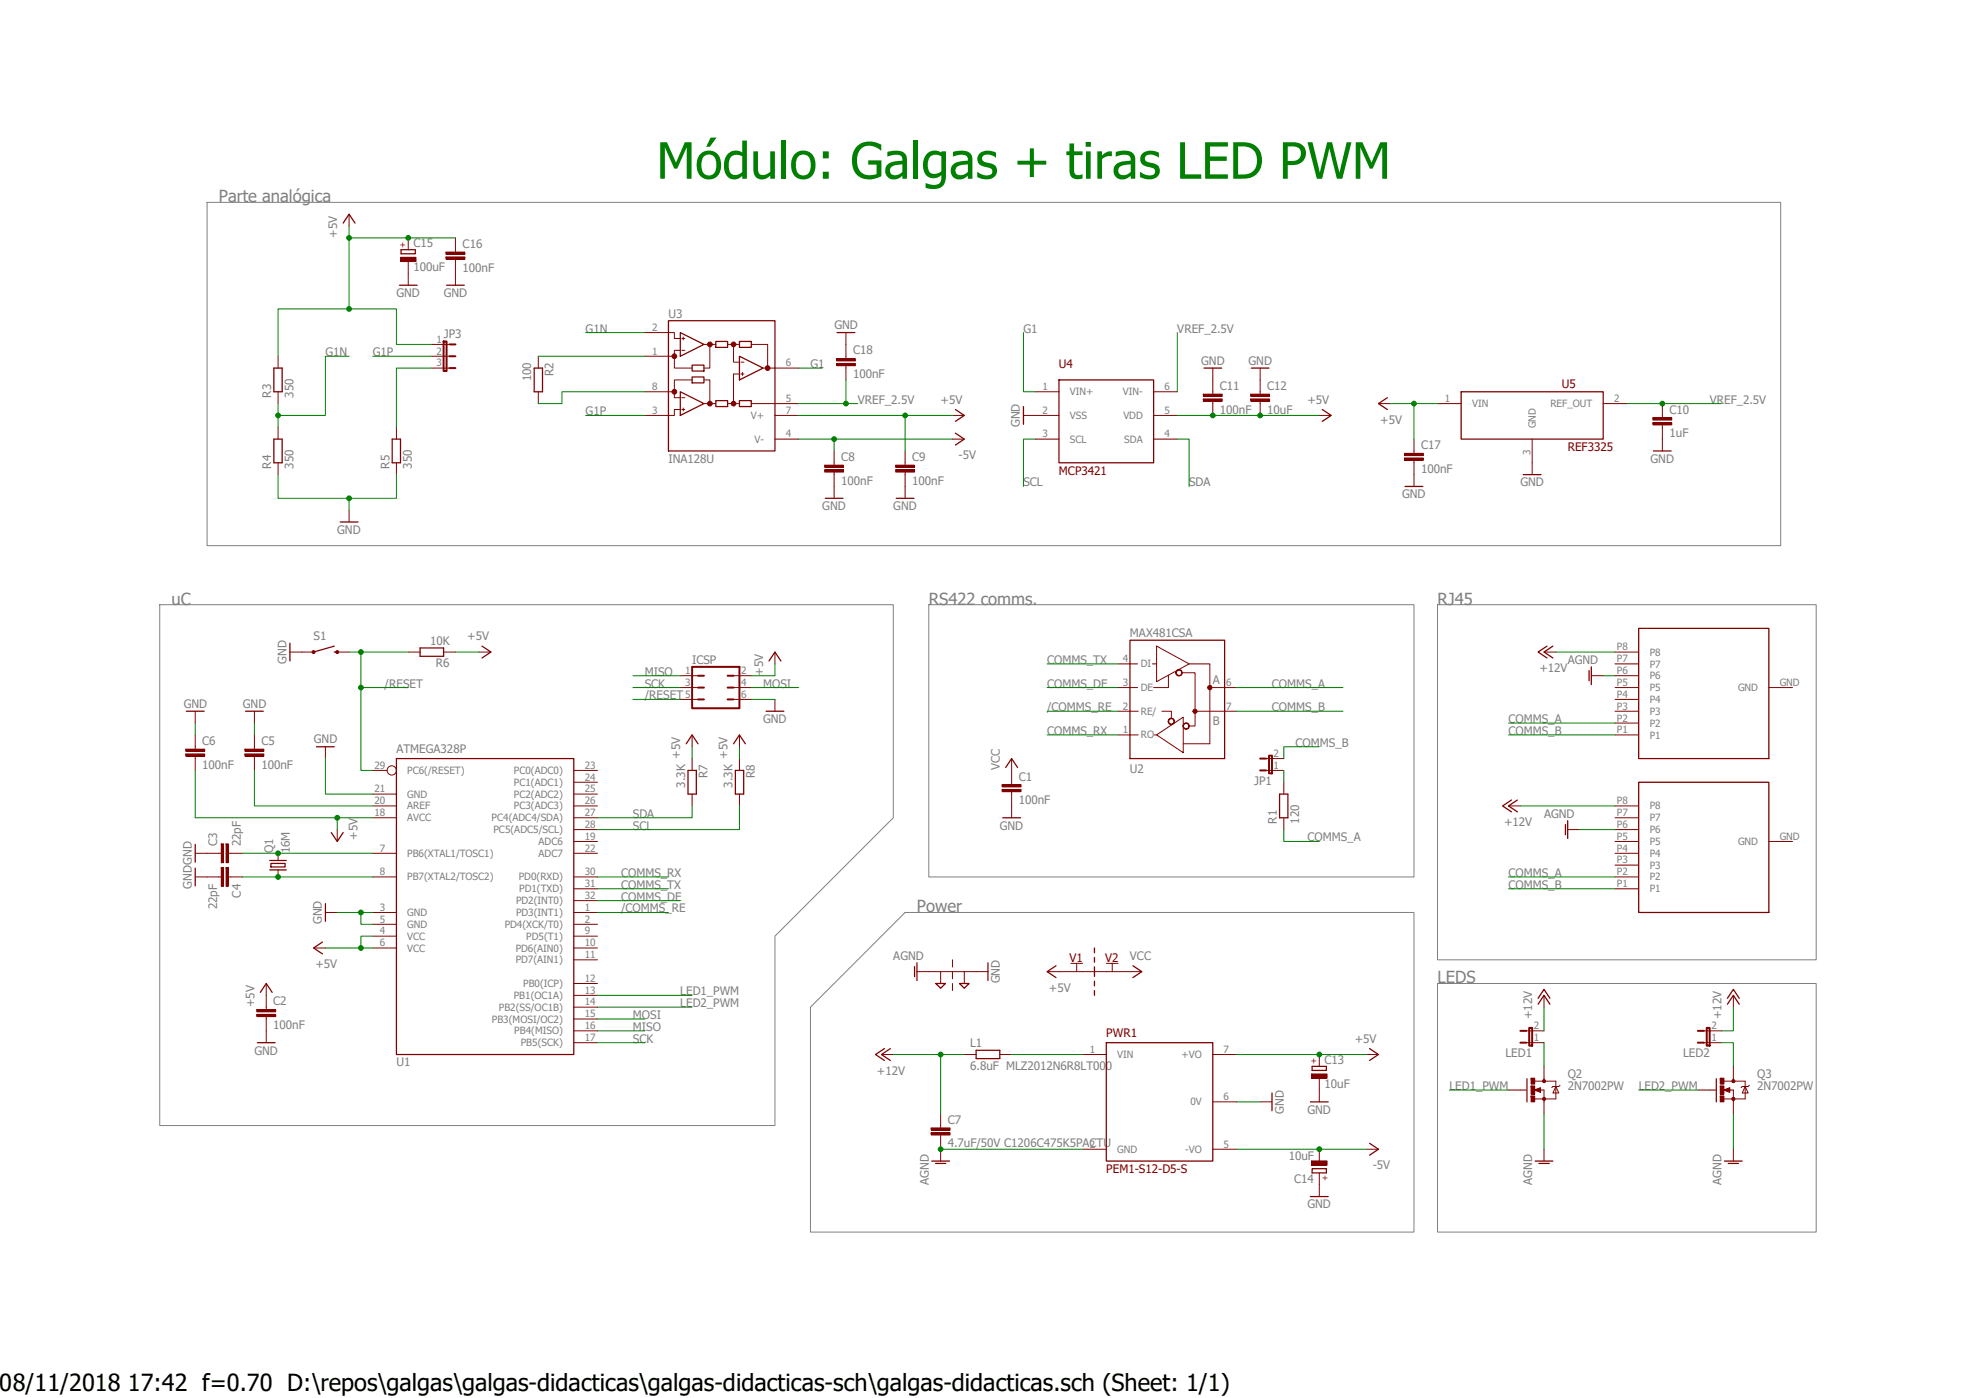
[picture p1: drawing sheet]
<svg xmlns="http://www.w3.org/2000/svg" width="297mm" height="210mm" viewBox="0 0 297 210" stroke-linecap="round" stroke-linejoin="round" font-family="sans-serif">
<path d="M23.9 19.7l249.2 165.4M273.1 19.7l-249.2 165.4" fill="none" stroke="#fff" stroke-width=".15"/>
<path d="M31.1 30.4h236.4v51.6h-236.4zM24 90.8h110.2v32l-17.8 17.8v28.5h-92.4zM139.5 90.8h72.9v40.9h-72.9zM216 90.8h56.9v53.4h-56.9zM136 137.1h76.4v48h-90.6v-33.8zM216 147.7h56.9v37.4h-56.9z" fill="none" stroke="#808080" stroke-width=".15"/>
<path d="M169.8 96.2h14.2v17.7h-14.2zM232.4 97l-1.3 .9 1.3 .9M233.3 97l-1.3 .9 1.3 .9M246.2 94.4h19.6v19.5h-19.6zM246.2 117.5h19.6v19.6h-19.6zM227.1 120.2l-1.3 .9 1.3 .8M228 120.2l-1.4 .9 1.4 .8" fill="none" stroke="#800000" stroke-width=".19"/>
<g fill="none" stroke="#800000" stroke-width=".15">
<path d="M169.8 99.7h1.1M173.1 99.7h.7M173.8 97l4.9 2.7-4.9 2.7zM178.7 99.7h3.1v12h-4M232 97.9h1.8M242.7 99.7h3.5M242.7 97.9h3.5M169.8 110.4h1.2M169.8 106.8h1.2M169.8 103.3h1.1M173.4 110.4h.4M173.8 110.4l4-2.7v5.4z"/>
<path d="M174.6 106.8h1.4v1.1M175.6 101.4v1.9h-2.3M177.6 101h2v8.1h-.9M179.6 106.8h4.4M181.8 103.3h2.2M242.7 110.4h3.5M242.7 108.6h3.5M242.7 106.8h3.5M242.7 105.1h3.5M242.7 103.3h3.5M242.7 101.5h3.5M265.8 103.3h3.5"/>
<path d="M226.6 121.1h1.8M242.7 133.5h3.5M242.7 131.7h3.5M242.7 129.9h3.5M242.7 128.2h3.5M242.7 126.4h3.5M242.7 124.6h3.5M242.7 122.8h3.5M242.7 121.1h3.5M265.8 126.4h3.5"/>
</g>
<path d="M175.7 108a.48 .48 0 0 1 .7 .1 .48 .48 0 0 1-.3 .7 .48 .48 0 0 1-.6-.4h.1a.4 .4 0 0 1 .6-.4 .4 .4 0 0 1 .1 .7 .4 .4 0 0 1-.7-.2l-.1-.1z" fill-rule="evenodd" fill="#800000"/>
<path d="M175.7 108a.48 .48 0 0 1 .7 .1 .48 .48 0 0 1-.3 .7 .48 .48 0 0 1-.6-.4h.1a.4 .4 0 0 1 .6-.4 .4 .4 0 0 1 .1 .7 .4 .4 0 0 1-.7-.2l-.1-.1z" fill="none" stroke="#800000" stroke-width=".15"/>
<path d="M177.9 108.7a.48 .48 0 0 1 .7 .1 .48 .48 0 0 1-.3 .7 .48 .48 0 0 1-.6-.4h.1a.4 .4 0 0 1 .5-.4 .4 .4 0 0 1 .3 .4l-.1 .3-.3 .1-.3-.2-.2-.2z" fill-rule="evenodd" fill="#800000"/>
<path d="M177.9 108.7a.48 .48 0 0 1 .7 .1 .48 .48 0 0 1-.3 .7 .48 .48 0 0 1-.6-.4h.1a.4 .4 0 0 1 .5-.4 .4 .4 0 0 1 .3 .4l-.1 .3-.3 .1-.3-.2-.2-.2z" fill="none" stroke="#800000" stroke-width=".15"/>
<path d="M176.8 100.7a.49 .49 0 0 1 .8 .1 .49 .49 0 0 1-.3 .7 .49 .49 0 0 1-.6-.5 .4 .4 0 0 1 .5-.3 .4 .4 0 0 1 .3 .4l-.1 .3-.2 .1-.3-.2-.2-.3z" fill-rule="evenodd" fill="#800000"/>
<path d="M176.8 100.7a.49 .49 0 0 1 .8 .1 .49 .49 0 0 1-.3 .7 .49 .49 0 0 1-.6-.5 .4 .4 0 0 1 .5-.3 .4 .4 0 0 1 .3 .4l-.1 .3-.2 .1-.3-.2-.2-.3z" fill="none" stroke="#800000" stroke-width=".15"/>
<path d="M179.3 106.6l.1-.1 .4 .1v.4l-.4 .1-.2-.3h.4h-.4z" fill-rule="evenodd" fill="#800000"/>
<path d="M179.3 106.6l.1-.1 .4 .1v.4l-.4 .1-.2-.3h.4h-.4z" fill="none" stroke="#800000" stroke-width=".15"/>
<path d="M181.5 103.1l.3-.1 .2 .1v.4l-.2 .1-.3-.1v-.2h.3h-.3z" fill-rule="evenodd" fill="#800000"/>
<g fill="none" stroke="#800000" stroke-width=".15">
<path d="M100.4 50h.9v.8h.9M100.4 58.8h.9M101.3 53.5v1.8h2.7M102.2 52.6h-.9v.9h-.9M102.4 50.8h.5M102.4 52.6h.5M102.4 59.7h.5M102.7 50.6v.5M104 57.1h-2.7v2.6h.9M105.8 51.7h1.7M105.8 57.1h.9v3.5h-.9M106.7 51.7v3.6h-.9"/>
<path d="M109.3 51.7h1.8M110.2 51.7v2.7h.9M111.1 56.2h-.9v4.4M111.3 56.2h.5M111.3 54.4h.5M111.5 55.9v.5M112.9 51.7h2.4v3.6h-.6M115.3 55.3h1.1M102.2 61.5h-.9v.9h-.9M102.4 61.5h.5M102.7 61.3v.4M106.7 60.6h.8"/>
<path d="M109.3 60.6h1.8M112.9 60.6h3.5M168 99.7h1.8M150.6 118.6h2.8v.3h-2.8zM150.6 118.6h.1M150.6 117.9h2.8v.3h-2.8zM150.6 117.9h.1M152 113.9v4M152 118.9v3.9M168 110.4h1.8M168 106.8h1.8M168 103.3h1.8"/>
<path d="M181.5 103.1l.3-.1 .2 .1v.4l-.2 .1-.3-.1v-.2h.3h-.3zM184 106.8h1.8M184 103.3h1.8M190.2 115.7h2.7M192.9 117.5v1.8M192.9 113.9h-2.7M192.9 122.8v1.8"/>
</g>
<g fill="none" stroke="#800000" stroke-width=".19">
<path d="M100.4 48.2h16v19.5h-16zM102.2 50l3.6 1.7-3.6 1.8zM102.2 58.8l3.6 1.8-3.6 1.8zM104 54.8h1.8v.9h-1.8zM104 56.6h1.8v.9h-1.8zM107.5 51.3h1.8v.9h-1.8zM111.1 53.5l3.6 1.8-3.6 1.8zM111.1 51.3h1.8v.9h-1.8zM107.5 60.2h1.8v.9h-1.8zM111.1 60.2h1.8v.9h-1.8zM151.1 115.3l.9-1.4 .9 1.4M192.3 119.3h1.2v3.5h-1.2z"/>
<path d="M150.7 122.8h2.6"/>
</g>
<path d="M189.3 115.7h.9M189.3 113.9h.9M190.7 113.5h.4v2.7h-.4z" fill="none" stroke="#800000" stroke-width=".3"/>
<path d="M150.6 118.7h2.8M150.6 118h2.8" fill="none" stroke="#800000" stroke-width=".34"/>
<circle cx="106.7" cy="51.7" r=".36" fill="#800000"/>
<circle cx="106.7" cy="51.7" r=".36" fill="none" stroke="#800000" stroke-width=".15"/>
<circle cx="110.2" cy="51.7" r=".36" fill="#800000"/>
<circle cx="110.2" cy="51.7" r=".36" fill="none" stroke="#800000" stroke-width=".15"/>
<circle cx="115.3" cy="55.3" r=".36" fill="#800000"/>
<circle cx="115.3" cy="55.3" r=".36" fill="none" stroke="#800000" stroke-width=".15"/>
<circle cx="106.7" cy="60.6" r=".36" fill="#800000"/>
<circle cx="106.7" cy="60.6" r=".36" fill="none" stroke="#800000" stroke-width=".15"/>
<circle cx="101.3" cy="58.8" r=".36" fill="#800000"/>
<circle cx="101.3" cy="58.8" r=".36" fill="none" stroke="#800000" stroke-width=".15"/>
<circle cx="101.3" cy="53.5" r=".36" fill="#800000"/>
<circle cx="101.3" cy="53.5" r=".36" fill="none" stroke="#800000" stroke-width=".15"/>
<circle cx="110.2" cy="60.6" r=".36" fill="#800000"/>
<g fill="none" stroke="#800000" stroke-width=".15">
<path d="M52.4 32.2v1.8M41.8 53.5v1.8M41.8 58.8v1.8M64.9 55.3h2.6M64.9 53.5h2.6M64.9 51.7h2.6M80.9 53.5v1.8M80.9 58.8v1.8M96.9 50h3.5M96.9 53.5h3.5M96.9 58.8h3.5M116.4 55.3h3.6"/>
<path d="M180.8 59.9h2.8v.4h-2.8zM180.8 59.9h.1M180.8 59.2h2.8v.3h-2.8zM180.8 59.2h.1M182.2 55.3v3.9M187.9 59.9h2.9v.4h-2.9zM187.9 59.9h.1M187.9 59.2h2.9v.3h-2.9zM187.9 59.2h.1M189.3 55.3v3.9M41.8 64.2v1.8M41.8 69.5v1.8"/>
<path d="M52.4 76.6v1.8M59.6 64.2v1.8M59.6 69.5v1.8M96.9 62.4h3.5M116.4 62.4h3.6M116.4 60.6h3.6M116.4 66h3.6M123.9 70.6h2.8v.3h-2.8zM123.9 70.6h.1M123.9 69.9h2.8v.3h-2.8zM123.9 69.9h.1M125.3 67.7v2.1"/>
<path d="M125.3 70.9v3.9M134.6 70.6h2.8v.3h-2.8zM134.6 70.6h.1M134.6 69.9h2.8v.3h-2.8zM134.6 69.9h.1M136 67.7v2.1M136 70.9v3.9M143.1 62.4h1.8M143.1 66h1.8M153.8 62.4h1.8M182.2 60.3v2.1M189.3 60.3v2.1"/>
<path d="M198.2 62.4h1.8M207.1 60.6h1.8M230.2 69.5v1.8M248.3 63.5h2.9v.3h-2.9zM248.3 63.5h.1M248.3 62.8h2.9v.3h-2.9zM248.3 62.8h.1M249.8 60.6v2.2M249.8 63.8v3.9M27.9 113.2h2.9v.4h-2.9zM27.9 113.2h.1M27.9 112.5h2.9v.4h-2.9z"/>
<path d="M27.9 112.5h.1M29.3 106.8v1.8M29.3 110.4v2.1M29.3 113.6v2.1M36.8 113.2h2.8v.4h-2.8zM36.8 113.2h.1M36.8 112.5h2.8v.4h-2.8zM36.8 112.5h.1M38.2 106.8v1.8M38.2 110.4v2.1M38.2 113.6v2.1M48.9 112.2v1.7"/>
<path d="M56 115.7h2.2M56 119.3h3.6M86.2 119.3h3.6M86.2 117.5h3.6M86.2 115.7h3.6M239.1 101.5h1.8M29.3 128.2h3.9M33.2 126.7h.4v2.9h-.4zM33.2 126.7h.1M33.2 130.3h.4v2.8h-.4zM33.2 130.3h.1M33.2 131.7h-3.9"/>
<path d="M34 126.7h.3v2.9h-.3zM34 126.7h.1M34 130.3h.3v2.8h-.3zM34 130.3h.1M34.3 131.7h2.1M34.3 128.2h2.1M41.8 128.2v1M41.8 130.7v1M48.9 137.1h1.8M56 131.7h3.6M56 128.2h3.6M56 137.1h3.6"/>
<path d="M56 138.8h3.6M56 121.1h3.6M56 122.8h3.6M86.2 131.7h3.6M86.2 128.2h3.6M86.2 137.1h3.6M86.2 138.8h3.6M86.2 121.1h3.6M86.2 122.8h3.6M86.2 135.3h3.6M86.2 133.5h3.6M86.2 126.4h3.6"/>
<path d="M86.2 124.6h3.6M235.5 124.6h1.8M38.6 152.4h2.8v.3h-2.8zM38.6 152.4h.1M38.6 151.6h2.8v.4h-2.8zM38.6 151.6h.1M40 149.5v2.1M40 152.7v3.9M47.1 142.4h1.8M56 140.6h3.6M56 142.4h3.6M86.2 156.6h3.6"/>
<path d="M86.2 140.6h3.6M86.2 142.4h3.6M86.2 154.8h3.6M86.2 153.1h3.6M86.2 151.3h3.6M86.2 149.5h3.6M86.2 147.7h3.6M86.2 144.2h3.6M132.4 158.4h1.8M144.9 158.4h1.8M150.2 158.4h1.8M205.3 158.4h1.8"/>
<path d="M139.9 170.1h2.8v.4h-2.8zM139.9 170.1h.1M139.9 169.4h2.8v.4h-2.8zM139.9 169.4h.1M141.3 167.3v2.1M141.3 170.5v3.9M189.3 165.5h1.8M205.3 172.6h1.8"/>
<circle cx="110.2" cy="60.6" r=".36"/>
<circle cx="58.9" cy="115.7" r=".7"/>
</g>
<g fill="none" stroke="#800000" stroke-width=".19">
<path d="M51.6 33.5l.8-1.3 .9 1.3M41.1 55.3h1.3v3.5h-1.3zM80.3 55.3h1.2v3.5h-1.2zM180.9 55.3h2.7M188 55.3h2.7M208.4 59.7l-1.3 .9 1.3 .9M41.1 66h1.3v3.5h-1.3zM51.1 78.4h2.7M58.9 66h1.3v3.5h-1.3zM124 74.8h2.7M134.7 74.8h2.6M143.5 61.5l1.4 .9-1.4 .9"/>
<path d="M143.5 65.1l1.4 .9-1.4 .8M153.8 61.1v2.6M198.7 61.5l1.3 .9-1.3 .9M228.9 71.3h2.6M248.4 67.7h2.7M28 106.8h2.7M36.9 106.8h2.7M47.6 112.2h2.6M59.6 113.9h26.6v44.5h-26.6zM238.8 100.7v1.6M239.1 100.2v2.6M29.3 126.8v2.7"/>
<path d="M29.3 130.4v2.7M40.5 129.2h2.5M40.5 130.7h2.5M40.7 129.7h2.1v.5h-2.1zM48.9 135.7v2.7M235.2 123.8v1.6M235.5 123.3v2.6M38.7 156.6h2.6M48.4 141.5l-1.3 .9 1.3 .9M132.9 157.5l-1.4 .9 1.4 .9M133.8 157.5l-1.4 .9 1.4 .9M146.7 157.8h3.5v1.2h-3.5z"/>
<path d="M205.8 157.5l1.3 .9-1.3 .9M140 174.4h2.7M140.6 174.8h1.5M191.1 164.2v2.6M197.1 160.2h2.2v.6h-2.2zM205.8 171.7l1.3 .9-1.3 .9"/>
</g>
<g fill="none" stroke="#800000" stroke-width=".34">
<path d="M180.8 59.4h2.8M187.9 59.4h2.9M123.9 70.7h2.8M123.9 70h2.8M134.6 70.7h2.8M134.6 70h2.8M180.8 60.1h2.8M187.9 60.1h2.9M248.3 63.6h2.9M248.3 62.9h2.9M27.9 113.4h2.9M27.9 112.7h2.9"/>
<path d="M36.8 113.4h2.8M36.8 112.7h2.8M33.4 126.7v2.9M33.4 130.3v2.8M34.1 126.7v2.9M34.1 130.3v2.8M38.6 152.5h2.8M38.6 151.8h2.8M139.9 170.3h2.8M139.9 169.6h2.8"/>
</g>
<path d="M66.7 51.3h.4v4.4h-.4zM67.5 55.3h.9M67.5 53.5h.9M67.5 51.7h.9" fill="none" stroke="#800000" stroke-width=".3"/>
<path d="M197.1 161.3h2.3v.6h-2.3z" fill="#800000"/>
<path d="M198.2 158.4v1.8M197.1 161.3h2.3v.6h-2.3zM197.1 161.3h.1M198.2 161.9v1.8" fill="none" stroke="#800000" stroke-width=".15"/>
<path d="M197.1 175.5h2.2v.7h-2.2z" fill="none" stroke="#800000" stroke-width=".19"/>
<path d="M197.1 174.4h2.3v.6h-2.3z" fill="#800000"/>
<path d="M116.4 97.9v1.8M116.4 105.1v1.7M197.1 174.4h2.3v.6h-2.3zM197.1 174.4h.1M198.2 163.7v1.8M198.2 172.6v1.8M198.2 176.2v3.5" fill="none" stroke="#800000" stroke-width=".15"/>
<path d="M50.2 97l-3.1 .9M50.2 97.9h.5M115.5 99.3l.9-1.4 .9 1.4M115.1 106.8h2.7M196.9 165.5h2.7M196.9 179.7h2.7" fill="none" stroke="#800000" stroke-width=".19"/>
<path d="M46.9 97.8l.2-.1 .2 .1v.1v.2h-.4z" fill-rule="evenodd" fill="#800000"/>
<path d="M46.9 97.8l.2-.1 .2 .1v.1v.2h-.4z" fill="none" stroke="#800000" stroke-width=".15"/>
<path d="M50.5 97.8l.2-.1 .1 .1 .1 .1-.1 .2h-.3z" fill-rule="evenodd" fill="#800000"/>
<g fill="none" stroke="#800000" stroke-width=".15">
<path d="M155.6 58.8h3.5M173.3 58.8h3.6M155.6 62.4h3.5M155.6 66h3.5M173.3 62.4h3.6M173.3 66h3.6M216 60.6h3.5M230.2 66v3.5M240.9 60.6h3.5M43.6 97.9h3.5M50.5 97.8l.2-.1 .1 .1 .1 .1-.1 .2h-.3zM50.7 97.9h1.7"/>
<path d="M61.3 97.9h1.8M66.7 97.9h1.7M72 97.9h1.8M102.2 101.5h2.7M104.9 103.3h-2.7M104.9 105.1h-2.7M110.2 101.5h2.7M110.2 103.3h2.7M110.2 105.1h2.7M50.7 124.6v1.8M162.7 158.4h3.5M182.2 158.4h3.6"/>
<path d="M162.7 172.6h3.5M182.2 172.6h3.6M182.2 165.5h3.6"/>
</g>
<path d="M159.1 57.1h14.2v12.4h-14.2zM219.5 58.8h21.4v7.2h-21.4zM43.6 96.6v2.7M63.1 97.3h3.6v1.3h-3.6zM72.4 97l1.4 .9-1.4 .9M49.8 125.1l.9 1.3 .9-1.3M166.2 156.6h16v17.8h-16z" fill="none" stroke="#800000" stroke-width=".19"/>
<path d="M104 100.2h7.1v6.2h-7.1zM104.9 101.5h.9M104.9 103.3h.9M104.9 105.1h.9M109.3 101.5h.9M109.3 103.3h.9M109.3 105.1h.9" fill="none" stroke="#800000" stroke-width=".3"/>
<path d="M231.8 164.9l.3-.1 .1 .2-.1 .3-.3-.1v-.1z" fill-rule="evenodd" fill="#800000"/>
<path d="M231.8 164.9l.3-.1 .1 .2-.1 .3-.3-.1v-.1z" fill="none" stroke="#800000" stroke-width=".15"/>
<path d="M231.8 162.2h.3l.1 .1-.1 .3h-.3v-.2z" fill-rule="evenodd" fill="#800000"/>
<path d="M231.8 162.2h.3l.1 .1-.1 .3h-.3v-.2z" fill="none" stroke="#800000" stroke-width=".15"/>
<path d="M230 164.6h.6v.9h-.6z" fill="#800000"/>
<path d="M230 164.6h.6v.9h-.6zM230 164.6h.1" fill="none" stroke="#800000" stroke-width=".15"/>
<path d="M230 161.9h.6v.9h-.6z" fill="#800000"/>
<path d="M230 161.9h.6v.9h-.6zM230 161.9h.1" fill="none" stroke="#800000" stroke-width=".15"/>
<path d="M230 163.1h.6v1.2h-.6z" fill="#800000"/>
<path d="M226.6 163.7h2.7M230 163.1h.6v1.2h-.6zM230 163.1h.1M230.6 163.7l.9-.3v.7zM230.6 162.4h1.4M231.4 163.7h.6v1.4h-1.4M232 160.2v2.2h1.8v2.7h-1.8v2.2M233.8 163.2l.4 1h-.9zM234.4 163l-.2 .2h-.9l-.2 .2" fill="none" stroke="#800000" stroke-width=".15"/>
<path d="M229.4 162v3.5" fill="none" stroke="#800000" stroke-width=".19"/>
<path d="M231.4 163.5l-.6 .2 .6 .2v-.2h-.2" fill="none" stroke="#800000" stroke-width=".23"/>
<path d="M260.3 164.9l.2-.1 .1 .2-.1 .3-.2-.1z" fill-rule="evenodd" fill="#800000"/>
<path d="M260.3 164.9l.2-.1 .1 .2-.1 .3-.2-.1z" fill="none" stroke="#800000" stroke-width=".15"/>
<path d="M260.3 162.2h.2l.1 .1-.1 .3h-.2z" fill-rule="evenodd" fill="#800000"/>
<path d="M260.3 162.2h.2l.1 .1-.1 .3h-.2z" fill="none" stroke="#800000" stroke-width=".15"/>
<path d="M258.5 164.6h.5v.9h-.5z" fill="#800000"/>
<path d="M258.5 164.6h.5v.9h-.5zM258.5 164.6h.1" fill="none" stroke="#800000" stroke-width=".15"/>
<path d="M258.5 161.9h.5v.9h-.5z" fill="#800000"/>
<path d="M258.5 161.9h.5v.9h-.5zM258.5 161.9h.1" fill="none" stroke="#800000" stroke-width=".15"/>
<path d="M258.5 163.1h.5v1.2h-.5z" fill="#800000"/>
<g fill="none" stroke="#800000" stroke-width=".15">
<path d="M40 147.7v1.8M141.3 145.9h-3.5M141.3 147.7v-1.8h3.6v1.8M143.1 144.2v1M143.1 145.9v1.1M143.1 147.7v1.1M144.9 145.9h3.5M157.3 145.9h14.3M160.9 144.7h.9v1.2M161.8 144.7h.9M166.2 144.7h.9v1.2M167.1 144.7h.9"/>
<path d="M229.3 156.6h2.7M229.3 154.8h2.7M232 149.5v1.8M256 156.6h2.7M256 154.8h2.7M260.4 149.5v1.8M232 172.6v1.8M255.1 163.7h2.7M258.5 163.1h.5v1.2h-.5zM258.5 163.1h.1M259 163.7l.9-.3v.7zM259 162.4h1.4"/>
<path d="M259.8 163.7h.6v1.4h-1.4M260.4 172.6v1.8M260.4 160.2v2.2h1.8v.8v1.9h-1.8v2.2M262.2 163.2l.5 1h-.9zM262.8 163l-.1 .2h-.9l-.2 .2"/>
</g>
<g fill="none" stroke="#800000" stroke-width=".19">
<path d="M60.3 37.5h2.1v.6h-2.1zM39.1 149.1l.9-1.4 .9 1.4M137.4 145.2v1.5M137.8 144.6v2.7M140.6 147.7h1.4l-.7 .7zM144.2 147.7h1.4l-.7 .7zM148.4 144.6v2.7M158.7 145.1l-1.4 .8 1.4 .9M164.4 145.2v1.5M164.4 142.4v.7M164.4 143.8v.7M164.4 147.4v.7"/>
<path d="M164.4 148.8v.7M170.2 145.1l1.4 .8-1.4 .9M231.1 150.8l.9-1.3 .9 1.3M231.1 149.9l.9-1.3 .9 1.3M259.5 150.8l.9-1.3 .9 1.3M259.5 149.9l.9-1.3 .9 1.3M230.6 174.4h2.7M231.2 174.8h1.6M257.9 162v3.5M259.1 174.4h2.7M259.7 174.8h1.5"/>
</g>
<path d="M259.8 163.5l-.6 .2 .6 .2v-.2h-.2" fill="none" stroke="#800000" stroke-width=".23"/>
<path d="M228.4 156.6h.9M228.4 154.8h.9M229.8 154.4h.4v2.7h-.4zM255.1 156.6h.9M255.1 154.8h.9M256.4 154.4h.5v2.7h-.5z" fill="none" stroke="#800000" stroke-width=".3"/>
<path d="M60.2 38.7h2.3v.6h-2.3z" fill="#800000"/>
<g fill="none" stroke="#800000" stroke-width=".15">
<path d="M60.2 38.7h2.3v.6h-2.3zM60.2 38.7h.1M61.3 35.7v1.8M61.3 39.3v3.5M67 38.6h2.8v.3h-2.8zM67 38.6h.1M67 37.9h2.8v.3h-2.8zM67 37.9h.1M68.4 35.7v2.2M68.4 38.9v3.9M125.7 54.6h2.8v.3h-2.8zM125.7 54.6h.1"/>
<path d="M125.7 53.9h2.8v.3h-2.8zM125.7 53.9h.1M127.1 50v3.9M127.1 54.9v2.2M211 68.8h2.9v.3h-2.9zM211 68.8h.1M211 68.1h2.9v.3h-2.9zM211 68.1h.1M212.4 66v2.1M212.4 69.2v3.9M104 110.4v1.8M104 113.9v1.8"/>
<path d="M104 119.3v1.8M111.1 110.4v1.8M111.1 113.9v1.8M111.1 119.3v1.8"/>
</g>
<path d="M67 38.8h2.8M67 38h2.8M125.7 54.8h2.8M125.7 54h2.8M211 69h2.9M211 68.3h2.9" fill="none" stroke="#800000" stroke-width=".34"/>
<path d="M60 42.8h2.7M67.1 42.8h2.7M125.8 50h2.6M211.1 73.1h2.7M103.1 111.7l.9-1.3 .9 1.3M103.4 115.7h1.2v3.6h-1.2zM110.2 111.7l.9-1.3 .9 1.3M110.5 115.7h1.2v3.6h-1.2z" fill="none" stroke="#800000" stroke-width=".19"/>
<path d="M50.7 137.1h5.3M54.2 137.1v1.7h1.8" fill="none" stroke="#008000" stroke-width=".15"/>
<circle cx="54.2" cy="137.1" r=".36" fill="#008000"/>
<g fill="none" stroke="#008000" stroke-width=".15">
<path d="M41.8 71.3v3.5h17.8v-3.5M52.4 74.8v1.8M29.3 108.6v1.8M38.2 108.6v1.8M48.9 113.9v5.4h7.1M185.8 165.5h3.5"/>
<circle cx="54.2" cy="137.1" r=".36"/>
</g>
<circle cx="52.5" cy="74.8" r=".36" fill="#008000"/>
<g fill="none" stroke="#008000" stroke-width=".15">
<path d="M112.9 105.1h3.5M185.8 106.8h16M185.8 103.3h16M198.2 112.2h-5.3v1.7M226.6 110.4h16.1M226.6 108.6h16.1M192.9 124.6v1.8h5.3M226.6 133.5h16.1M226.6 131.7h16.1M134.2 158.4h7.1v8.9M141.3 158.4h3.6"/>
<circle cx="52.5" cy="74.8" r=".36"/>
</g>
<circle cx="141.3" cy="158.4" r=".36" fill="#008000"/>
<g fill="none" stroke="#008000" stroke-width=".15">
<path d="M157.3 99.7h10.7M233.8 97.9h8.9M157.3 103.3h10.7M157.3 106.8h10.7M157.3 110.4h10.7M192.9 115.7v1.8M89.8 133.5h10.6M89.8 137.1h10.6M89.8 131.7h10.6M89.8 135.3h12.4M228.4 121.1h14.3M54.2 142.4h1.8"/>
<path d="M56 140.6h-1.8v1.8h-5.3M232 151.3v3.5M260.4 151.3v3.5h-1.7"/>
<circle cx="141.3" cy="158.4" r=".36"/>
</g>
<circle cx="54.2" cy="142.4" r=".36" fill="#008000"/>
<g fill="none" stroke="#008000" stroke-width=".15">
<path d="M185.8 158.4h19.5"/>
<circle cx="54.2" cy="142.4" r=".36"/>
</g>
<circle cx="198.2" cy="158.4" r=".36" fill="#008000"/>
<g fill="none" stroke="#008000" stroke-width=".15">
<path d="M120 62.4h23.1M136 62.4v5.3"/>
<circle cx="198.2" cy="158.4" r=".36"/>
</g>
<circle cx="136" cy="62.4" r=".36" fill="#008000"/>
<g fill="none" stroke="#008000" stroke-width=".15">
<path d="M176.9 62.4h21.3"/>
<circle cx="136" cy="62.4" r=".36"/>
</g>
<circle cx="182.2" cy="62.4" r=".36" fill="#008000"/>
<circle cx="182.2" cy="62.4" r=".36" fill="none" stroke="#008000" stroke-width=".15"/>
<circle cx="189.3" cy="62.4" r=".36" fill="#008000"/>
<g fill="none" stroke="#008000" stroke-width=".15">
<path d="M52.4 34v12.4M64.9 51.7h-5.3v-5.3h-17.8v7.1"/>
<circle cx="189.3" cy="62.4" r=".36"/>
</g>
<circle cx="52.5" cy="46.4" r=".36" fill="#008000"/>
<g fill="none" stroke="#008000" stroke-width=".15">
<path d="M52.4 35.7h16"/>
<circle cx="52.5" cy="46.4" r=".36"/>
</g>
<circle cx="61.3" cy="35.7" r=".36" fill="#008000"/>
<circle cx="61.3" cy="35.7" r=".36" fill="none" stroke="#008000" stroke-width=".15"/>
<circle cx="52.5" cy="35.7" r=".36" fill="#008000"/>
<g fill="none" stroke="#008000" stroke-width=".15">
<path d="M208.9 60.6h7.1M212.4 60.6v5.4M68.4 97.9h3.6M116.4 99.7v1.8h-3.5"/>
<circle cx="52.5" cy="35.7" r=".36"/>
</g>
<circle cx="212.4" cy="60.6" r=".36" fill="#008000"/>
<g fill="none" stroke="#008000" stroke-width=".15">
<path d="M29.3 115.7v7.1M56 122.8h-5.3v1.8"/>
<circle cx="212.4" cy="60.6" r=".36"/>
</g>
<circle cx="50.7" cy="122.8" r=".36" fill="#008000"/>
<g fill="none" stroke="#008000" stroke-width=".15">
<path d="M104 112.2v1.7M111.1 112.2v1.7M29.3 122.8h21.4M36.4 128.2h19.6"/>
<circle cx="50.7" cy="122.8" r=".36"/>
</g>
<circle cx="41.8" cy="128.2" r=".36" fill="#008000"/>
<g fill="none" stroke="#008000" stroke-width=".15">
<path d="M36.4 131.7h19.6"/>
<circle cx="41.8" cy="128.2" r=".36"/>
</g>
<circle cx="41.8" cy="131.7" r=".36" fill="#008000"/>
<g fill="none" stroke="#008000" stroke-width=".15">
<path d="M38.2 115.7v5.4h17.8M141.3 172.6h21.4"/>
<circle cx="41.8" cy="131.7" r=".36"/>
</g>
<circle cx="141.3" cy="172.6" r=".36" fill="#008000"/>
<g fill="none" stroke="#008000" stroke-width=".15">
<path d="M240.9 101.5h1.8M237.3 124.6h5.4M185.8 172.6h19.5M232 167.3v5.3M260.4 167.3v5.3"/>
<circle cx="141.3" cy="172.6" r=".36"/>
</g>
<circle cx="198.2" cy="172.6" r=".36" fill="#008000"/>
<g fill="none" stroke="#008000" stroke-width=".15">
<path d="M120 66h23.1M125.3 66v1.7"/>
<circle cx="198.2" cy="172.6" r=".36"/>
</g>
<circle cx="125.3" cy="66" r=".36" fill="#008000"/>
<g fill="none" stroke="#008000" stroke-width=".15">
<path d="M52.4 53.5h-3.5v8.9h-7.1M80.9 53.5h16M88 50h8.9M96.9 58.8h-12.5v1.8h-3.5M41.8 60.6v3.6M152 158.4h10.7"/>
<circle cx="125.3" cy="66" r=".36"/>
</g>
<circle cx="41.8" cy="62.4" r=".36" fill="#008000"/>
<g fill="none" stroke="#008000" stroke-width=".15">
<path d="M56 53.5h8.9M127.1 57.1v3.5M88 62.4h8.9M120 60.6h8.9"/>
<circle cx="41.8" cy="62.4" r=".36"/>
</g>
<circle cx="127.1" cy="60.6" r=".36" fill="#008000"/>
<g fill="none" stroke="#008000" stroke-width=".15">
<path d="M244.4 60.6h14.3"/>
<circle cx="127.1" cy="60.6" r=".36"/>
</g>
<circle cx="249.8" cy="60.6" r=".36" fill="#008000"/>
<g fill="none" stroke="#008000" stroke-width=".15">
<path d="M64.9 55.3h-5.3v8.9M120 55.3h3.5M153.8 50v8.8h1.8M176.9 50v8.8M155.6 66h-1.8v7.1M176.9 66h1.8v7.1M52.4 97.9h8.9M54.2 97.9v17.8h1.8M54.2 103.3h7.1M95.1 103.3h7.1M95.1 101.5h7.1M95.1 105.1h7.1"/>
<path d="M112.9 103.3h7.1M104 121.1v1.7h-14.2M111.1 121.1v3.5h-21.3M89.8 154.8h7.1M89.8 153.1h7.1M89.8 156.6h7.1"/>
<circle cx="249.8" cy="60.6" r=".36"/>
</g>
<circle cx="54.2" cy="103.3" r=".36" fill="#008000"/>
<circle cx="54.2" cy="103.3" r=".36" fill="none" stroke="#008000" stroke-width=".15"/>
<circle cx="54.2" cy="97.9" r=".36" fill="#008000"/>
<g fill="none" stroke="#008000" stroke-width=".15">
<path d="M89.8 151.3h14.2M89.8 149.5h14.2M232 156.6v3.6M258.7 156.6h1.7v3.6M217.8 163.7h8.8M246.2 163.7h8.9"/>
<circle cx="54.2" cy="97.9" r=".36"/>
</g>
<text font-size="7.5" fill="#008000" x="98.7" y="26.8">Módulo: Galgas + tiras LED PWM</text>
<text font-size="3.5" x="0" y="208.9">08/11/2018 17:42 f=0.70 D:\repos\galgas\galgas-didacticas\galgas-didacticas-sch\galgas-didacticas.sch (Sheet: 1/1)</text>
<g font-size="2.5" fill="#808080">
<text x="32.9" y="30.4">Parte analógica</text>
<text x="25.8" y="90.8">uC</text>
<text x="139.5" y="90.8">RS422 comms.</text>
<text x="216" y="90.8">RJ45</text>
<text x="137.8" y="137.1">Power</text>
<text x="216" y="147.7">LEDS</text>
</g>
<g font-size="1.8" fill="#808080">
<text x="50.7" y="35.7" transform="rotate(-90 50.7 35.7)">+5V</text>
<text x="62.1" y="40.7">100uF</text>
<text x="62.1" y="37.2">C15</text>
<text x="69.5" y="40.8">100nF</text>
<text x="69.5" y="37.2">C16</text>
<text x="59.6" y="44.6">GND</text>
<text x="66.7" y="44.6">GND</text>
<text x="100.4" y="47.7">U3</text>
<text x="48.9" y="53.5">G1N</text>
<text x="56" y="53.5">G1P</text>
<text x="66.7" y="50.8">JP3</text>
<text x="88" y="50">G1N</text>
<text x="125.4" y="49.4">GND</text>
<text x="128.2" y="53.2">C18</text>
<text x="153.8" y="50">G1</text>
<text x="176.9" y="50">VREF_2.5V</text>
<text x="40.7" y="59.7" transform="rotate(-90 40.7 59.7)">R3</text>
<text x="44.1" y="59.7" transform="rotate(-90 44.1 59.7)">350</text>
<text x="79.8" y="57.3" transform="rotate(-90 79.8 57.3)">100</text>
<text x="83.2" y="56.5" transform="rotate(-90 83.2 56.5)">R2</text>
<text x="121.8" y="55.3">G1</text>
<text x="128.2" y="56.8">100nF</text>
<text x="180.5" y="54.8">GND</text>
<text x="183.3" y="58.6">C11</text>
<text x="187.6" y="54.8">GND</text>
<text x="190.4" y="58.6">C12</text>
<text x="88" y="62.4">G1P</text>
<text x="128.9" y="60.6">VREF_2.5V</text>
<text x="141.3" y="60.6">+5V</text>
<text x="153.2" y="64.1" transform="rotate(-90 153.2 64.1)">GND</text>
<text x="183.3" y="62.1">100nF</text>
<text x="190.4" y="62.1">10uF</text>
<text x="196.4" y="60.6">+5V</text>
<text x="207.4" y="63.6">+5V</text>
<text x="250.8" y="65.7">1uF</text>
<text x="250.8" y="62.1">C10</text>
<text x="256.9" y="60.6">VREF_2.5V</text>
<text x="40.7" y="70.4" transform="rotate(-90 40.7 70.4)">R4</text>
<text x="44.1" y="70.4" transform="rotate(-90 44.1 70.4)">350</text>
<text x="58.5" y="70.4" transform="rotate(-90 58.5 70.4)">R5</text>
<text x="61.9" y="70.4" transform="rotate(-90 61.9 70.4)">350</text>
<text x="100.4" y="69.5">INA128U</text>
<text x="126.4" y="69.2">C8</text>
<text x="137.1" y="69.2">C9</text>
<text x="144" y="69">-5V</text>
<text x="213.5" y="71">100nF</text>
<text x="213.5" y="67.5">C17</text>
<text x="248" y="69.5">GND</text>
<text x="123.5" y="76.6">GND</text>
<text x="126.4" y="72.8">100nF</text>
<text x="134.2" y="76.6">GND</text>
<text x="137.1" y="72.8">100nF</text>
<text x="153.8" y="73.1">SCL</text>
<text x="178.7" y="73.1">SDA</text>
<text x="210.7" y="74.8">GND</text>
<text x="228.4" y="73.1">GND</text>
<text x="50.7" y="80.2">GND</text>
<text x="169.8" y="95.6">MAX481CSA</text>
<text x="43" y="99.7" transform="rotate(-90 43 99.7)">GND</text>
<text x="47.1" y="96.2">S1</text>
<text x="64.6" y="96.9">10K</text>
<text x="65.5" y="100.2">R6</text>
<text x="70.2" y="96.2">+5V</text>
<text x="96.9" y="101.5">MISO</text>
<text x="104" y="99.7">ICSP</text>
<text x="114.7" y="101.5" transform="rotate(-90 114.7 101.5)">+5V</text>
<text x="157.3" y="99.7">COMMS_TX</text>
<text x="231.3" y="101">+12V</text>
<text x="235.5" y="99.7">AGND</text>
<text x="27.6" y="106.3">GND</text>
<text x="36.5" y="106.3">GND</text>
<text x="57.8" y="103.3">/RESET</text>
<text x="96.9" y="103.3">SCK</text>
<text x="96.9" y="105">/RESET</text>
<text x="114.7" y="103.3">MOSI</text>
<text x="157.3" y="103.3">COMMS_DE</text>
<text x="157.3" y="106.8">/COMMS_RE</text>
<text x="182.2" y="102.7">A</text>
<text x="191.1" y="106.8">COMMS_B</text>
<text x="191.1" y="103.3">COMMS_A</text>
<text x="30.4" y="111.9">C6</text>
<text x="39.3" y="111.9">C5</text>
<text x="47.2" y="111.6">GND</text>
<text x="59.6" y="113.1">ATMEGA328P</text>
<text x="102.2" y="113.9" transform="rotate(-90 102.2 113.9)">+5V</text>
<text x="109.3" y="113.9" transform="rotate(-90 109.3 113.9)">+5V</text>
<text x="114.7" y="108.6">GND</text>
<text x="157.3" y="110.4">COMMS_RX</text>
<text x="182.2" y="109">B</text>
<text x="194.7" y="112.2">COMMS_B</text>
<text x="226.6" y="110.4">COMMS_B</text>
<text x="226.6" y="108.6">COMMS_A</text>
<text x="30.4" y="115.5">100nF</text>
<text x="39.3" y="115.5">100nF</text>
<text x="102.9" y="118.3" transform="rotate(-90 102.9 118.3)">3.3K</text>
<text x="106.3" y="116.9" transform="rotate(-90 106.3 116.9)">R7</text>
<text x="110" y="118.3" transform="rotate(-90 110 118.3)">3.3K</text>
<text x="113.4" y="116.9" transform="rotate(-90 113.4 116.9)">R8</text>
<text x="150.2" y="115.7" transform="rotate(-90 150.2 115.7)">VCC</text>
<text x="153.1" y="117.2">C1</text>
<text x="169.8" y="116.1">U2</text>
<text x="188.4" y="117.9">JP1</text>
<text x="95.1" y="124.6">SCL</text>
<text x="95.1" y="122.8">SDA</text>
<text x="150.2" y="124.6">GND</text>
<text x="153.1" y="120.8">100nF</text>
<text x="191.8" y="123.7" transform="rotate(-90 191.8 123.7)">R1</text>
<text x="195.2" y="123.7" transform="rotate(-90 195.2 123.7)">120</text>
<text x="226" y="124.1">+12V</text>
<text x="232" y="122.8">AGND</text>
<text x="32.6" y="127.1" transform="rotate(-90 32.6 127.1)">C3</text>
<text x="36.2" y="127.1" transform="rotate(-90 36.2 127.1)">22pF</text>
<text x="41.1" y="128.2" transform="rotate(-90 41.1 128.2)">Q1</text>
<text x="43.6" y="128.2" transform="rotate(-90 43.6 128.2)">16M</text>
<text x="53.7" y="126.1" transform="rotate(-90 53.7 126.1)">+5V</text>
<text x="93.3" y="131.7">COMMS_RX</text>
<text x="196.4" y="126.4">COMMS_A</text>
<text x="226.6" y="131.7">COMMS_A</text>
<text x="28.8" y="133.5" transform="rotate(-90 28.8 133.5)">GNDGND</text>
<text x="32.6" y="136.6" transform="rotate(-90 32.6 136.6)">22pF</text>
<text x="36.2" y="134.8" transform="rotate(-90 36.2 134.8)">C4</text>
<text x="93.3" y="133.5">COMMS_TX</text>
<text x="93.3" y="135.3">COMMS_DE</text>
<text x="93.3" y="137.1">/COMMS_RE</text>
<text x="226.6" y="133.5">COMMS_B</text>
<text x="48.4" y="138.8" transform="rotate(-90 48.4 138.8)">GND</text>
<text x="47.4" y="145.4">+5V</text>
<text x="102.2" y="149.5">LED1_PWM</text>
<text x="134.2" y="144.2">AGND</text>
<text x="150.2" y="147.7" transform="rotate(-90 150.2 147.7)">GND</text>
<text x="157.6" y="149">+5V</text>
<text x="169.8" y="144.2">VCC</text>
<text x="38.2" y="151.3" transform="rotate(-90 38.2 151.3)">+5V</text>
<text x="41.1" y="154.6">100nF</text>
<text x="41.1" y="151">C2</text>
<text x="95.1" y="154.8">MISO</text>
<text x="95.1" y="153.1">MOSI</text>
<text x="102.2" y="151.3">LED2_PWM</text>
<text x="230.2" y="153.1" transform="rotate(-90 230.2 153.1)">+12V</text>
<text x="258.7" y="153.1" transform="rotate(-90 258.7 153.1)">+12V</text>
<text x="38.2" y="158.4">GND</text>
<text x="59.6" y="160.2">U1</text>
<text x="95.1" y="156.6">SCK</text>
<text x="131.8" y="161.4">+12V</text>
<text x="145.8" y="160.7">6.8uF MLZ2012N6R8LT000</text>
<text x="145.8" y="157.3">L1</text>
<text x="199" y="159.8">C13</text>
<text x="203.6" y="156.6">+5V</text>
<text x="226.2" y="158.7">LED1</text>
<text x="235.5" y="161.9">Q2</text>
<text x="252.9" y="158.7">LED2</text>
<text x="264" y="161.9">Q3</text>
<text x="192.9" y="167.3" transform="rotate(-90 192.9 167.3)">GND</text>
<text x="196.4" y="167.3">GND</text>
<text x="199" y="163.4">10uF</text>
<text x="217.8" y="163.7">LED1_PWM</text>
<text x="235.5" y="163.7">2N7002PW</text>
<text x="246.2" y="163.7">LED2_PWM</text>
<text x="264" y="163.7">2N7002PW</text>
<text x="142.4" y="172.3">4.7uF/50V C1206C475K5PACTU</text>
<text x="142.4" y="168.8">C7</text>
<text x="139.5" y="177.9" transform="rotate(-90 139.5 177.9)">AGND</text>
<text x="193.6" y="174.2">10uF</text>
<text x="194.5" y="177.8">C14</text>
<text x="206.2" y="175.6">-5V</text>
<text x="230.2" y="177.9" transform="rotate(-90 230.2 177.9)">AGND</text>
<text x="258.7" y="177.9" transform="rotate(-90 258.7 177.9)">AGND</text>
<text x="196.4" y="181.5">GND</text>
</g>
<g font-size="1.8" fill="#800000">
<text x="159.1" y="55.3">U4</text>
<text x="234.7" y="58.3">U5</text>
<text x="159.1" y="71.3">MCP3421</text>
<text x="235.5" y="67.7">REF3325</text>
<text x="160.7" y="144.5">V1</text>
<text x="166" y="144.5">V2</text>
<text x="166.2" y="155.7">PWR1</text>
<text x="166.2" y="176.2">PEM1-S12-D5-S</text>
</g>
<g font-size="1.5" fill="#808080">
<text x="65.6" y="51.5">1</text>
<text x="65.6" y="53.3">2</text>
<text x="98" y="49.7">2</text>
<text x="98" y="53.3">1</text>
<text x="65.6" y="55">3</text>
<text x="98" y="58.6">8</text>
<text x="118.1" y="55">6</text>
<text x="156.7" y="58.6">1</text>
<text x="160.7" y="59.4">VIN+</text>
<text x="168.7" y="59.4">VIN-</text>
<text x="175" y="58.6">6</text>
<text x="98" y="62.1">3</text>
<text x="112.8" y="62.9">V+</text>
<text x="118.1" y="60.4">5</text>
<text x="118.1" y="62.1">7</text>
<text x="118.1" y="65.7">4</text>
<text x="156.7" y="62.1">2</text>
<text x="156.7" y="65.7">3</text>
<text x="160.7" y="62.9">VSS</text>
<text x="168.8" y="62.9">VDD</text>
<text x="175" y="62.1">5</text>
<text x="175" y="65.7">4</text>
<text x="217.1" y="60.4">1</text>
<text x="221.2" y="61.2">VIN</text>
<text x="230.8" y="64.3" transform="rotate(-90 230.8 64.3)">GND</text>
<text x="232.9" y="61.2">REF_OUT</text>
<text x="242.5" y="60.4">2</text>
<text x="113.4" y="66.5">V-</text>
<text x="160.7" y="66.5">SCL</text>
<text x="168.9" y="66.5">SDA</text>
<text x="230" y="68.4" transform="rotate(-90 230 68.4)">3</text>
<text x="102.9" y="101.3">1</text>
<text x="111.4" y="101.3">2</text>
<text x="168.7" y="99.5">4</text>
<text x="171.4" y="100.2">DI</text>
<text x="242.9" y="101.3">P6</text>
<text x="242.9" y="99.5">P7</text>
<text x="242.9" y="97.7">P8</text>
<text x="247.9" y="100.3">P7</text>
<text x="247.9" y="98.5">P8</text>
<text x="102.9" y="103">3</text>
<text x="102.9" y="104.8">5</text>
<text x="111.4" y="103">4</text>
<text x="111.4" y="104.8">6</text>
<text x="168.7" y="106.6">2</text>
<text x="168.7" y="103">3</text>
<text x="171.4" y="107.4">RE/</text>
<text x="171.4" y="103.8">DE</text>
<text x="184.3" y="103">6</text>
<text x="184.3" y="106.6">7</text>
<text x="242.9" y="106.6">P3</text>
<text x="242.9" y="104.8">P4</text>
<text x="242.9" y="103">P5</text>
<text x="247.9" y="107.4">P3</text>
<text x="247.9" y="105.6">P4</text>
<text x="247.9" y="103.8">P5</text>
<text x="247.9" y="102">P6</text>
<text x="261.1" y="103.8">GND</text>
<text x="267.4" y="103">GND</text>
<text x="168.7" y="110.2">1</text>
<text x="171.4" y="110.9">RO</text>
<text x="191.3" y="113.7">2</text>
<text x="242.9" y="110.2">P1</text>
<text x="242.9" y="108.4">P2</text>
<text x="247.9" y="110.9">P1</text>
<text x="247.9" y="109.2">P2</text>
<text x="56.3" y="119">21</text>
<text x="56.3" y="115.5">29</text>
<text x="61.2" y="119.8">GND</text>
<text x="61.2" y="116.2">PC6(/RESET)</text>
<text x="77.2" y="119.8">PC2(ADC2)</text>
<text x="77.2" y="118">PC1(ADC1)</text>
<text x="77.2" y="116.2">PC0(ADC0)</text>
<text x="87.9" y="119">25</text>
<text x="87.9" y="117.3">24</text>
<text x="87.9" y="115.5">23</text>
<text x="191.3" y="115.5">1</text>
<text x="56.3" y="120.8">20</text>
<text x="56.3" y="122.6">18</text>
<text x="61.2" y="121.6">AREF</text>
<text x="61.2" y="123.4">AVCC</text>
<text x="73.9" y="123.4">PC4(ADC4/SDA)</text>
<text x="74.1" y="125.1">PC5(ADC5/SCL)</text>
<text x="77.2" y="121.6">PC3(ADC3)</text>
<text x="87.9" y="124.4">28</text>
<text x="87.9" y="122.6">27</text>
<text x="87.9" y="120.8">26</text>
<text x="242.9" y="124.4">P6</text>
<text x="242.9" y="122.6">P7</text>
<text x="242.9" y="120.8">P8</text>
<text x="247.9" y="125.1">P6</text>
<text x="247.9" y="123.4">P7</text>
<text x="247.9" y="121.6">P8</text>
<text x="57.1" y="131.5">8</text>
<text x="57.1" y="127.9">7</text>
<text x="61.2" y="128.7">PB6(XTAL1/TOSC1)</text>
<text x="80.9" y="128.7">ADC7</text>
<text x="80.9" y="126.9">ADC6</text>
<text x="87.9" y="131.5">30</text>
<text x="87.9" y="127.9">22</text>
<text x="87.9" y="126.1">19</text>
<text x="242.9" y="131.5">P2</text>
<text x="242.9" y="129.7">P3</text>
<text x="242.9" y="127.9">P4</text>
<text x="242.9" y="126.1">P5</text>
<text x="247.9" y="130.5">P3</text>
<text x="247.9" y="128.7">P4</text>
<text x="247.9" y="126.9">P5</text>
<text x="261.1" y="126.9">GND</text>
<text x="267.4" y="126.1">GND</text>
<text x="57.1" y="136.8">3</text>
<text x="61.2" y="132.2">PB7(XTAL2/TOSC2)</text>
<text x="61.2" y="137.6">GND</text>
<text x="77.5" y="137.6">PD3(INT1)</text>
<text x="77.5" y="135.8">PD2(INT0)</text>
<text x="78" y="132.2">PD0(RXD)</text>
<text x="78" y="134">PD1(TXD)</text>
<text x="87.9" y="136.8">1</text>
<text x="87.9" y="135">32</text>
<text x="87.9" y="133.2">31</text>
<text x="242.9" y="133.2">P1</text>
<text x="247.9" y="134">P1</text>
<text x="247.9" y="132.2">P2</text>
<text x="57.1" y="138.6">5</text>
<text x="57.1" y="140.4">4</text>
<text x="57.1" y="142.1">6</text>
<text x="61.2" y="139.4">GND</text>
<text x="61.2" y="141.1">VCC</text>
<text x="61.2" y="142.9">VCC</text>
<text x="75.8" y="139.4">PD4(XCK/T0)</text>
<text x="77.5" y="142.9">PD6(AIN0)</text>
<text x="79.1" y="141.1">PD5(T1)</text>
<text x="87.9" y="143.9">11</text>
<text x="87.9" y="142.1">10</text>
<text x="87.9" y="140.4">9</text>
<text x="87.9" y="138.6">2</text>
<text x="77.5" y="144.7">PD7(AIN1)</text>
<text x="78.6" y="148.3">PB0(ICP)</text>
<text x="87.9" y="149.2">13</text>
<text x="87.9" y="147.5">12</text>
<text x="73.9" y="153.6">PB3(MOSI/OC2)</text>
<text x="74.9" y="151.8">PB2(SS/OC1B)</text>
<text x="77.2" y="150">PB1(OC1A)</text>
<text x="77.3" y="155.4">PB4(MISO)</text>
<text x="87.9" y="154.6">16</text>
<text x="87.9" y="152.8">15</text>
<text x="87.9" y="151">14</text>
<text x="230.5" y="154.6">2</text>
<text x="257.1" y="154.6">2</text>
<text x="78.2" y="157.1">PB5(SCK)</text>
<text x="87.9" y="156.4">17</text>
<text x="163.8" y="158.1">1</text>
<text x="167.8" y="158.9">VIN</text>
<text x="177.5" y="158.9">+VO</text>
<text x="183.9" y="158.1">7</text>
<text x="230.5" y="156.4">1</text>
<text x="257.1" y="156.4">1</text>
<text x="178.9" y="166">0V</text>
<text x="183.9" y="165.2">6</text>
<text x="163.8" y="172.4">2</text>
<text x="167.8" y="173.1">GND</text>
<text x="178.1" y="173.1">-VO</text>
<text x="183.9" y="172.4">5</text>
</g>
<g font-size="1.2" fill="#800000">
<text x="60.9" y="37.2" transform="rotate(-90 60.9 37.2)">+</text>
<text x="197.8" y="159.9" transform="rotate(-90 197.8 159.9)">+</text>
<text x="199.5" y="177.4" transform="rotate(-90 199.5 177.4)">+</text>
</g>
</svg>
